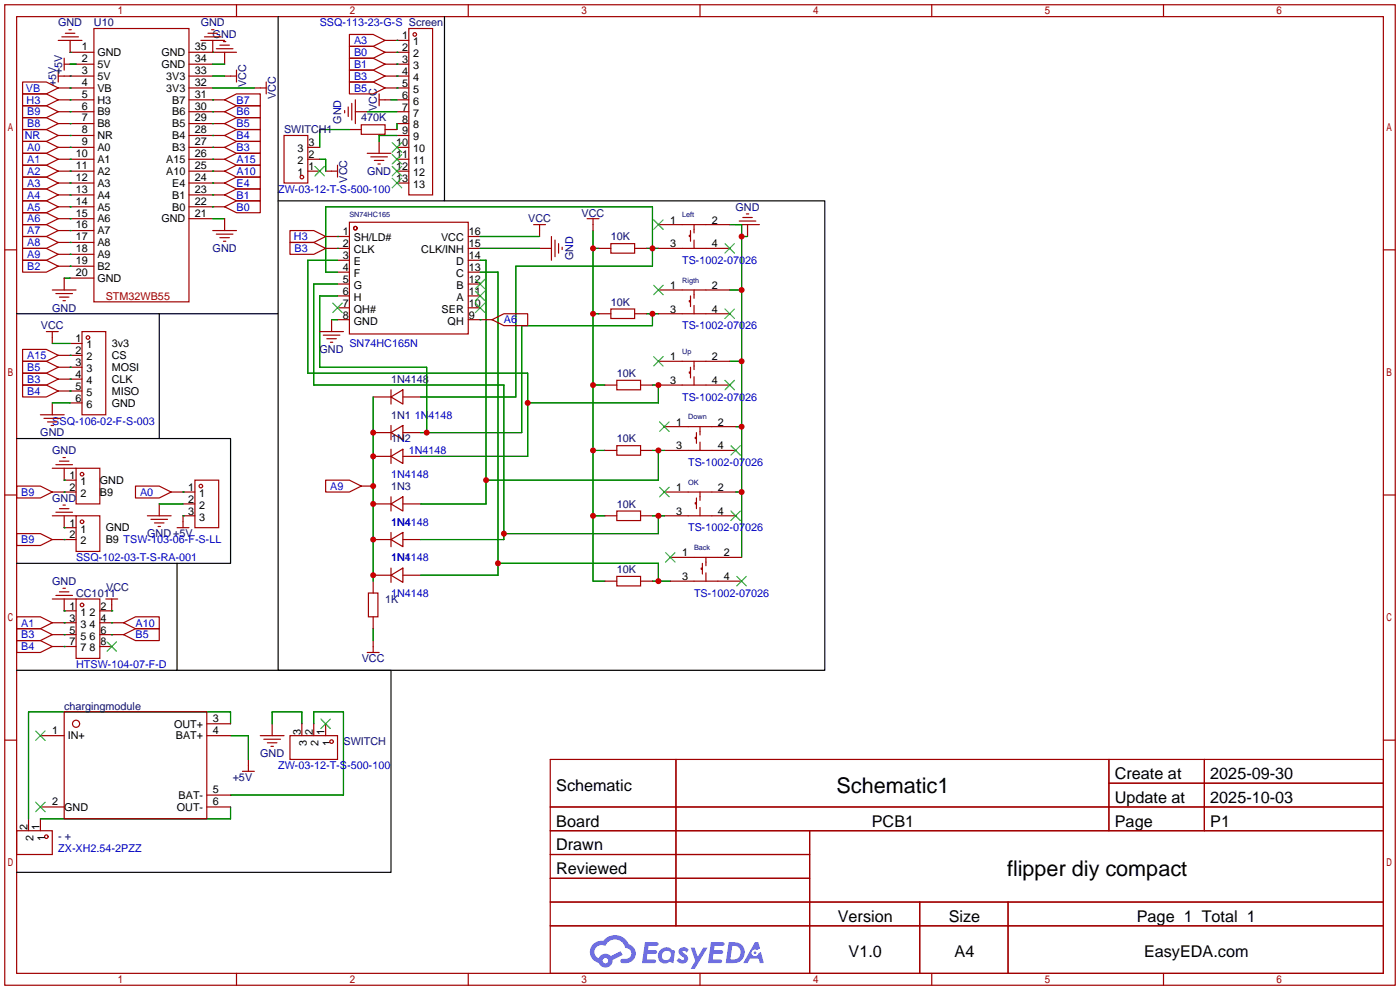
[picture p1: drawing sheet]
<svg xmlns="http://www.w3.org/2000/svg" width="299mm" height="212mm" viewBox="0 0 299 212" stroke-linecap="round" stroke-linejoin="round" font-family="sans-serif">
<g fill="none" stroke="#a10000" stroke-width=".25">
<path d="M1 1h297.2v209.6h-297.2zM3.6 3.6h292.1v204.4h-292.1zM50.5 1v2.6M100.1 1v2.6M149.6 1v2.6M199.1 1v2.6M248.7 1v2.6M1 53.4h2.6M295.7 53.4h2.5M1 105.8h2.6M295.7 105.8h2.5M1 158.2h2.6"/>
<path d="M295.7 158.2h2.5M117.6 162.3h178.1v45.7h-178.1zM117.6 172.5h178.1M117.6 177.5h178.1M144.5 162.3v35.6M173 177.5v30.5M237 162.3v15.2M237 167.4h58.7M257.4 162.3v15.2M117.6 182.6h55.4M117.6 192.8h178.1M117.6 187.7h55.4"/>
<path d="M117.6 197.9h178.1M196.6 192.8v15.2M215.4 192.8v15.2M50.5 208v2.6M100.1 208v2.6M149.6 208v2.6M199.1 208v2.6M248.7 208v2.6"/>
</g>
<g fill="#5487ff">
<path d="M145.3 202.7a1.3 1.3 0 0 1 1.9 .3l-.4 .6a.54 .54 0 0 0-.9-.2l.1 .2a1.34 1.34 0 0 1 .9 1.8 1.47 1.47 0 0 1-2.3-.1l.5-.6 .8 .5a.31 .31 0 0 0 .4-.3 .31 .31 0 0 0-.3-.4 1.12 1.12 0 0 1-.7-1.8z"/>
<path d="M147.6 202.5h.9l.6 2 1.2-2h.9l-2.7 4.6h-.9l1-1.7z"/>
<path d="M137.8 201.4h1.7a1.31 1.31 0 0 1 1.2 .2 .4 .4 0 0 1-.3 .5l-1.8 .1-.1 .9h1.6a.4 .4 0 0 1 .4 .4 .4 .4 0 0 1-.5 .4h-1.6l-.2 1.2h1.4a.46 .46 0 0 1 .5 0 .46 .46 0 0 1 .1 .5l-.4 .2h-2.6z"/>
<path d="M151.9 201.4h1.7a1.32 1.32 0 0 1 1.2 .2 .39 .39 0 0 1-.3 .5l-1.8 .1-.1 .9h1.6a.4 .4 0 0 1 .4 .4 .4 .4 0 0 1-.4 .4h-1.7l-.2 1.2h1.4a.46 .46 0 0 1 .5 0 .46 .46 0 0 1 .1 .5l-.4 .2h-2.6z"/>
<path d="M161.3 201.4h.8l.3 1.3-.6 .4a.75 .75 0 0 0-1.1 .3 .75 .75 0 0 0 .5 1 .75 .75 0 0 0 .9-.7l.5-.2 .6 2.3h-.8l-.3-.9h-1.8l-.5 .9h-1z"/>
<path d="M155.7 201.4l-.6 4.4h1.5a2.27 2.27 0 0 0 2.6-2.2 2.27 2.27 0 0 0-2.7-2.2zM156.5 202.1a1.5 1.5 0 0 1 1.8 1.6 1.5 1.5 0 0 1-1.9 1.4h-.3z"/>
<path d="M141.2 203a1.6 1.6 0 0 0-.3 2.3 1.6 1.6 0 0 0 2.3 .2l.7 .3 .3-2.4-.1-.3-.5-.1a1.58 1.58 0 0 0-2.4 0zM141.8 203.5a.98 .98 0 0 1 1.6 .4 .98 .98 0 0 1-1.1 1.3 .94 .94 0 0 1-.9-.7 .94 .94 0 0 1 .4-1z"/>
<path d="M126.8 201.8a2.37 2.37 0 0 0 1.1 4 1.54 1.54 0 0 0 1.8 1 1.54 1.54 0 0 0 1.2-1.6l2.2-1.1-.5-.8-2 1a1.57 1.57 0 0 0-2.7 .5 1.5 1.5 0 0 1-.7-2.1 1.5 1.5 0 0 1 2.2-.5 2.23 2.23 0 0 1 2.3-1.4 2.23 2.23 0 0 1 2 1.8 1.16 1.16 0 0 1 1.2 1.1 1.16 1.16 0 0 1-1.1 1.2h-.7a.47 .47 0 0 0-.5 .4 .47 .47 0 0 0 .4 .5 2.17 2.17 0 0 0 2.5-.9 2.17 2.17 0 0 0-.3-2.7l-.8-.4a3.2 3.2 0 0 0-5.5-.7l-1.1 .1zM128.8 205.3a.6 .6 0 0 1 1.2 0 .6 .6 0 0 1-1.2 0z"/>
<circle cx="161.4" cy="203.6" r=".28"/>
</g>
<g fill="none" stroke="#a10000" stroke-width=".25">
<path d="M4.8 17.5h5.1l2.5 1.3-2.5 1.3h-5.1zM12.4 16.3h7.7M12.4 18.8h7.7M12.4 15v2.5M12.4 8.6h5.1M13.2 7.9h3.6M13.7 12.4v2.6M13.7 13.7h6.4M14 7.1h2M14.7 6.3h.5M15 8.6v2.6h5.1M20.1 6.1h20.3v58.4h-20.3z"/>
<path d="M40.4 11.2h10.1M40.4 13.7h5.1M40.4 16.3h5.1M40.4 18.8h5.1M42.9 8.6h5.1M43.7 7.9h3.5M44.4 7.1h2.1M45.2 6.3h.5M45.5 8.6v2.6M46.2 10.4h3.6M47 9.7h2M47.8 8.9h.5"/>
<path d="M48 16.3h2.5M48 11.2v2.5M50.5 15v2.5M54.4 18.8h2.5M56.9 17.5v2.6M74.7 7.4h5.1l2.5 1.2-2.5 1.3h-5.1zM74.7 9.9h5.1l2.5 1.3-2.5 1.2h-5.1zM74.7 12.4h5.1l2.5 1.3-2.5 1.3h-5.1zM74.7 15h5.1l2.5 1.3-2.5 1.2h-5.1zM74.7 17.5h5.1l2.5 1.3-2.5 1.3h-5.1zM82.3 11.2h5.1M82.3 13.7h5.1"/>
<path d="M82.3 16.3h5.1M82.3 18.8h5.1M82.3 8.6h5.1M87.4 6.1h5.1v35.6h-5.1zM4.8 20.1h5.1l2.5 1.2-2.5 1.3h-5.1zM4.8 22.6h5.1l2.5 1.3-2.5 1.2h-5.1zM4.8 30.2h5.1l2.5 1.3-2.5 1.3h-5.1zM4.8 32.8h5.1l2.5 1.2-2.5 1.3h-5.1zM4.8 37.8h5.1l2.5 1.3-2.5 1.3h-5.1zM4.8 25.1h5.1l2.5 1.3-2.5 1.3h-5.1zM4.8 27.7h5.1l2.5 1.3-2.5 1.2h-5.1zM4.8 35.3h5.1l2.5 1.3-2.5 1.2h-5.1z"/>
<path d="M12.4 21.3h7.7M12.4 23.9h7.7M12.4 26.4h7.7M12.4 29h7.7M12.4 31.5h7.7M12.4 34h7.7M12.4 36.6h7.7M12.4 39.1h7.7M40.4 21.3h7.6M40.4 23.9h7.6M40.4 26.4h7.6M40.4 29h7.6"/>
<path d="M40.4 31.5h7.6M40.4 34h7.6M40.4 36.6h7.6M40.4 39.1h7.6M48 21.3l2.5-1.2h5.1v2.5h-5.1zM48 23.9l2.5-1.3h5.1v2.5h-5.1zM48 26.4l2.5-1.3h5.1v2.6h-5.1zM48 29l2.5-1.3h5.1v2.5h-5.1zM48 31.5l2.5-1.3h5.1v2.6h-5.1zM48 34l2.5-1.2h5.1v2.5h-5.1zM48 36.6l2.5-1.3h5.1v2.5h-5.1zM48 39.1l2.5-1.3h5.1v2.6h-5.1z"/>
<path d="M60.7 29h5.1v10.1h-5.1zM65.8 31.5h2.5M65.8 34h2.5M65.8 36.6h2.5M69.6 36.6h2.5M72.1 35.3v2.5M73.7 23.6v.5M74.4 22.9v2M74.7 27.7h2.5M75.2 22.1v3.6M75.9 23.9h2.6M75.9 21.3v5.1"/>
<path d="M77.2 26.7h5.1v2h-5.1zM78.5 32.8h5.1M79.2 33.5h3.6M80 34.3h2M80.8 35.1h.5M81 21.3h2.6M81 20.1v2.5M81 30.2v2.6M82.3 27.7h2.5M84.8 21.3h2.6M84.8 23.9h2.6M84.8 26.4h2.6"/>
<path d="M84.8 29h2.6M84.8 31.5h2.6M84.8 34h2.6M84.8 36.6h2.6M84.8 39.1h2.6M4.8 45.5h5.1l2.5 1.2-2.5 1.3h-5.1zM4.8 53.1h5.1l2.5 1.3-2.5 1.2h-5.1zM4.8 40.4h5.1l2.5 1.3-2.5 1.2h-5.1zM4.8 42.9h5.1l2.5 1.3-2.5 1.3h-5.1zM4.8 48h5.1l2.5 1.3-2.5 1.2h-5.1zM4.8 50.5h5.1l2.5 1.3-2.5 1.3h-5.1zM4.8 55.6h5.1l2.5 1.3-2.5 1.3h-5.1z"/>
<path d="M12.4 41.7h7.7M12.4 44.2h7.7M12.4 46.7h7.7M12.4 49.3h7.7M12.4 51.8h7.7M12.4 54.4h7.7M12.4 56.9h7.7M13.7 59.4v2.6M15 59.4h5.1M40.4 41.7h7.6M40.4 44.2h7.6M40.4 46.7h5.1"/>
<path d="M45.5 49.3h5M46.2 50h3.6M47 50.8h2M47.8 51.6h.5M48 44.2l2.5-1.3h5.1v2.6h-5.1zM48 41.7l2.5-1.3h5.1v2.5h-5.1zM48 46.7v2.6M62 49.3h5.1l2.5 1.2-2.5 1.3h-5.1zM62 51.8h5.1l2.5 1.3-2.5 1.3h-5.1zM69.6 50.5h5.1M69.6 53.1h5.1M72.1 55.6h2.6"/>
<path d="M72.1 58.2h2.6M74.7 47.5h25.4v23.9h-25.4zM100.1 50.5h2.5M100.1 53.1h2.5M100.1 55.6h2.5M100.1 58.2h2.5M114 48h2.6M115.3 53.1h2.6M115.3 48v2.5M117.9 50.5v5.1M118.6 51.3v3.6M119.4 52.1v2"/>
<path d="M120.1 52.8v.5M125.5 46.7h2.5M126.7 46.7v2.6M128 53.1h2.6M130.6 52.1h5v2h-5zM135.6 53.1h2.6M140.7 53.1h15.3M140.7 48h15.3M147.6 50.3h-.3v.2h.3M147.6 49.3v2.3M148.3 48v1.8M148.3 51.3v1.8"/>
<path d="M157.2 48h5.1M158 47.2h3.5M158.7 46.5h2.1M159.5 45.7h.5M159.8 48v2.5M4.8 74.7h5.1l2.5 1.2-2.5 1.3h-5.1zM4.8 77.2h5.1l2.5 1.3-2.5 1.3h-5.1zM4.8 79.8h5.1l2.5 1.2-2.5 1.3h-5.1zM9.9 70.9h2.5M11.2 70.9v2.5M11.2 62h5.1M11.9 62.7h3.6"/>
<path d="M12.4 75.9h5.1M12.4 78.5h5.1M12.7 63.5h2M13.5 64.3h.5M15 73.4h2.5M17.5 70.9h5.1v17.7h-5.1zM68.3 70.9h5.1M69.1 71.6h3.5M69.8 72.4h2.1M70.6 73.2h.5M70.9 68.3v2.6M72.1 60.7h2.6"/>
<path d="M72.1 63.2h2.6M72.1 65.8h2.6M72.1 68.3h2.6M100.1 60.7h2.5M100.1 63.2h2.5M100.1 65.8h2.5M100.1 68.3h5.1M105.2 68.3l2.5-1.2h5.1v2.5h-5.1zM128 67.1h2.6M130.6 66h5v2.1h-5zM135.6 67.1h2.6M140.7 62h15.3"/>
<path d="M140.7 67.1h15.3M140.7 77.2h15.3M147.6 64.3h-.3v.2h.3M147.6 79.5h-.3v.3h.3M147.6 63.2v2.3M147.6 78.5v2.3M148.3 62v1.8M148.3 65.3v1.8M148.3 77.2v1.8M4.8 82.3h5.1l2.5 1.3-2.5 1.2h-5.1zM8.6 88.6h5.1M9.4 89.4h3.6"/>
<path d="M10.2 90.2h2M10.9 90.9h.5M11.2 86.1v2.5M11.9 99.3h3.6M12.4 81h5.1M12.4 83.6h5.1M12.7 98.6h2M13.5 97.8h.5M15 86.1h2.5M79.8 84.8h3.8M79.8 92.5h3.8M79.8 97.5h3.8"/>
<path d="M83.6 84.8l2.5-1.5v3.1zM83.6 92.5l2.5-1.6v3.1zM83.6 97.5l2.5-1.5v3.1zM83.6 83.3v3.1M83.6 90.9v3.1M83.6 96v3.1M86.1 84.8h3.8M86.1 92.5h3.8M86.1 97.5h3.8M129.3 82.3h2.5M129.3 96.3h2.5M131.8 95.2h5.1v2.1h-5.1z"/>
<path d="M131.8 81.3h5.1v2h-5.1zM136.9 82.3h2.5M136.9 96.3h2.5M140.7 82.3h15.3M142 91.2h15.2M142 96.3h15.2M148.3 80.5v1.8M148.8 93.5h-.2v.2h.2M148.8 92.5v2.2M149.6 91.2v1.8M149.6 94.5v1.8M3.6 114h5l2.6 1.3-2.6 1.3h-5z"/>
<path d="M3.6 103.9h5l2.6 1.3-2.6 1.2h-5zM11.2 115.3h5.1M11.2 105.2h5.1M11.2 100.1h5.1M11.2 110.2h5.1M11.9 109.5h3.6M12.7 108.7h2M13.5 107.9h.5M13.7 110.2v2.6h2.6M13.7 100.1v2.5h2.6M16.3 110.2h5v7.7h-5zM16.3 100.1h5v7.6h-5z"/>
<path d="M29 103.9h5l2.6 1.3-2.6 1.2h-5zM31.5 110.2h5.1M32.3 111h3.5M33 111.8h2.1M33.8 112.5h.5M34 107.7v2.5M36.6 105.2h5.1M37.8 112.8h2.6M39.1 107.7h2.6M41.7 102.6h5v10.2h-5zM41.7 110.2h-2.6v2.6M69.6 102.6h5.1l2.5 1.3-2.5 1.3h-5.1z"/>
<path d="M77.2 103.9h2.6M79.8 115.3h3.8M79.8 107.7h3.8M83.6 107.7l2.5-1.5v3zM83.6 115.3l2.5-1.5v3zM83.6 106.2v3M83.6 113.8v3M86.1 115.3h3.8M86.1 107.7h3.8M129.3 110.2h2.5M131.8 109.2h5.1v2.1h-5.1zM136.9 110.2h2.5"/>
<path d="M142 105.2h15.2M142 110.2h15.2M143.3 119.1h15.2M148.8 107.4h-.2v.3h.2M148.8 106.4v2.3M149.6 105.2v1.7M149.6 108.5v1.7M150.9 119.1v1.8M3.6 131.8h5l2.6 1.3-2.6 1.3h-5zM3.6 134.4h5l2.6 1.2-2.6 1.3h-5zM3.6 136.9h5l2.6 1.3-2.6 1.2h-5zM11.2 138.2h5.1"/>
<path d="M11.2 133.1h5.1M11.2 135.6h5.1M11.2 128h5.1M11.9 127.3h3.6M12.7 126.5h2M13.5 125.7h.5M13.7 128v2.6h2.6M16.3 128h5v12.7h-5zM21.3 138.2h2.6M21.3 133.1h5.1M21.3 135.6h5.1M22.6 128h2.5"/>
<path d="M23.9 128v2.6h-2.6M26.4 133.1l2.6-1.3h5v2.6h-5zM26.4 135.6l2.6-1.2h5v2.5h-5zM78.5 139.4h2.5M78.7 126.7h2.1v5.1h-2.1zM79.8 122.9h3.8M79.8 124.2v2.5M79.8 131.8v2.6M79.8 136.9v2.5M83.6 122.9l2.5-1.5v3.1zM83.6 121.4v3.1M86.1 122.9h3.8"/>
<path d="M129.3 124.2h2.5M131.8 123.2h5.1v2h-5.1zM136.9 124.2h2.5M143.3 124.2h15.2M150.1 121.4h-.2v.3h.2M150.1 120.4v2.3M150.9 122.4v1.8M8.6 157.2h5.1M13.7 152.1h30.5v22.9h-30.5zM44.2 157.2h5.1M44.2 154.7h5.1M55.6 157.2h5.1"/>
<path d="M56.4 158h3.5M57.1 158.8h2.1M57.9 159.5h.5M58.2 154.7v2.5M62 157.2h10.1v5.1h-10.1zM64.5 154.7v2.5M67.1 154.7v2.5M69.6 154.7v2.5M3.6 177.5h7.6v5.1h-7.6zM6.1 175v2.5M8.6 175v2.5M8.6 172.5h5.1"/>
<path d="M44.2 172.5h5.1M44.2 169.9h5.1M51.8 164.8h2.6M53.1 162.3v2.5"/>
<circle cx="88.6" cy="7.4" r=".38"/>
<circle cx="64.5" cy="37.8" r=".38"/>
<circle cx="75.9" cy="48.8" r=".38"/>
<circle cx="18.8" cy="72.1" r=".38"/>
<circle cx="17.5" cy="111.5" r=".38"/>
<circle cx="17.5" cy="101.3" r=".38"/>
<circle cx="42.9" cy="103.9" r=".38"/>
<circle cx="17.5" cy="129.3" r=".38"/>
<circle cx="16.3" cy="154.7" r=".76"/>
<circle cx="70.9" cy="158.5" r=".38"/>
<circle cx="9.9" cy="178.8" r=".38"/>
</g>
<g fill="none" stroke="#008700" stroke-width=".25">
<path d="M15 16.3h.1M15 11.2h.1M15 18.8h.1M15 13.7h1.3M45.5 11.2h.1M45.5 13.7h2.5M45.5 18.8h8.9M45.5 16.3h2.5M84.8 8.6h.1M84.8 11.2h.1M84.8 13.7h.1M84.8 16.3h.1"/>
<path d="M84.8 18.8h.1M15 21.3h.1M15 23.9h.1M15 31.5h.1M15 34h.1M15 39.1h.1M15 26.4h.1M15 29h.1M15 36.6h.1M45.5 39.1h.1M45.5 36.6h.1M45.5 34h.1"/>
<path d="M45.5 31.5h.1M45.5 29h.1M45.5 26.4h.1M45.5 23.9h.1M45.5 21.3h.1M68.3 34h1.3v2.6M74.7 27.7h-6.4v3.8M78.5 23.9h6.3M83.6 21.3h1.2M84.8 26.4v1.3M84.8 29h-3.8v1.2M13.7 59.4h1.3"/>
<path d="M15 46.7h.1M15 54.4h.1M15 41.7h.1M15 44.2h.1M15 49.3h.1M15 51.8h.1M15 56.9h.1M45.5 44.2h.1M45.5 41.7h.1M45.5 46.7h2.5M72.1 50.5h.1M72.1 53.1h.1"/>
<path d="M72.1 58.2h-2.5v-14h69.8v12.7h-29.2v27.9h-20.3M72.1 55.6h-6.3v24.2h47v17.7h-22.9M102.6 55.6h1.3v52.1h-14M102.6 50.5h12.7M102.6 53.1h12.7M102.6 58.2h3.8v64.7h-16.5M126.7 49.3v74.9h2.6M126.7 53.1h1.3M138.2 53.1h2.5M156 48h2.5v71.1M158.5 50.5h1.3M11.2 73.4h3.8"/>
<path d="M15 75.9h.1M15 78.5h.1M70.9 68.3h1.2M72.1 60.7h-5v21.6h40.6v33h-17.8M72.1 63.2h-3.8v15.3h22.9v14M102.6 68.3h.1M126.7 67.1h1.3M138.2 67.1h2.5M139.4 67.1v2.5h-27.9v22.9h-21.6M156 77.2h2.5M156 62h2.5M11.2 86.1h3.8"/>
<path d="M15 81h.1M15 83.6h.1M79.8 84.8v39.4M126.7 96.3h2.6M126.7 82.3h2.6M139.4 82.3h1.3v3.8h-27.9M139.4 96.3h2.6M140.7 96.3v6.3h-36.8M157.2 91.2h1.3M13.7 102.6h.1M13.7 115.3h.1M13.7 105.2h.1"/>
<path d="M13.7 112.8h.1M34 107.7h5.1M39.1 110.2h.1M39.1 105.2h.1M126.7 110.2h2.6M139.4 110.2h2.6M140.7 110.2v3.8h-33M157.2 105.2h1.3M13.7 130.6h.1M13.7 133.1h.1M13.7 135.6h.1M13.7 138.2h.1"/>
<path d="M23.9 130.6h.1M23.9 133.1h.1M23.9 135.6h.1M79.8 134.4v2.5M106.4 120.4h34.3v3.8M139.4 124.2h3.9M49.3 157.2h3.8v5.1M49.3 154.7v-2.6h-43.2v22.9M58.2 154.7v-2.6h6.3v2.6M67.1 154.7v-2.6h6.3v17.8h-24.1M49.3 172.5v2.5h-40.7"/>
</g>
<g fill="none" stroke="#3c3" stroke-width=".25">
<path d="M67.3 35.6l2 2M69.3 35.6l-2 2M83.8 30.5l2.1 2M83.8 33l2.1 2.1M83.8 35.6l2.1 2M83.8 38.1l2.1 2M85.9 30.5l-2.1 2M85.9 33l-2.1 2.1M85.9 35.6l-2.1 2M85.9 38.1l-2.1 2M101.6 59.7l2 2M103.6 59.7l-2 2"/>
<path d="M139.7 47l2 2M141.7 47l-2 2M154.9 52.1l2.1 2M157 52.1l-2.1 2M71.1 64.8l2.1 2M73.2 64.8l-2.1 2M101.6 64.8l2 2M101.6 62.2l2 2.1M103.6 64.8l-2 2M103.6 62.2l-2 2.1M139.7 61l2 2M139.7 76.2l2 2"/>
<path d="M141.7 61l-2 2M141.7 76.2l-2 2M154.9 66l2.1 2.1M157 66l-2.1 2.1M141 90.2l2 2M143 90.2l-2 2M154.9 81.3l2.1 2M156.2 95.2l2 2.1M157 81.3l-2.1 2M158.2 95.2l-2 2.1M141 104.1l2 2.1M142.2 118.1l2.1 2"/>
<path d="M143 104.1l-2 2.1M144.3 118.1l-2.1 2M156.2 109.2l2 2.1M158.2 109.2l-2 2.1M22.9 137.2l2 2M24.9 137.2l-2 2M157.5 123.2l2 2M159.5 123.2l-2 2M7.6 156.2l2.1 2M9.7 156.2l-2.1 2M68.6 153.7l2 2M70.6 153.7l-2 2"/>
<path d="M7.6 171.5l2.1 2M9.7 171.5l-2.1 2"/>
</g>
<path d="M59.4 3.6v63.5h-55.8M95 3.6v39.3h-35.6M95 42.9h81.3v100.4h-116.9v-76.2M34 67.1v26.6h-30.4M34 93.7h15.3v26.7h-45.7M37.8 120.4v22.9h-34.2M37.8 143.3h45.8v43.1h-80" fill="none" stroke="#000" stroke-width=".25"/>
<g fill="#c00">
<circle cx="158.5" cy="50.5" r=".63"/>
<circle cx="158.5" cy="62" r=".63"/>
<circle cx="158.5" cy="77.2" r=".63"/>
<circle cx="158.5" cy="91.2" r=".63"/>
<circle cx="158.5" cy="105.2" r=".63"/>
<circle cx="126.7" cy="110.2" r=".63"/>
<circle cx="126.7" cy="96.3" r=".63"/>
<circle cx="126.7" cy="82.3" r=".63"/>
<circle cx="126.7" cy="67.1" r=".63"/>
<circle cx="126.7" cy="53.1" r=".63"/>
<circle cx="139.4" cy="53.1" r=".63"/>
<circle cx="139.4" cy="67.1" r=".63"/>
<circle cx="91.2" cy="92.5" r=".63"/>
<circle cx="140.7" cy="82.3" r=".63"/>
<circle cx="112.8" cy="86.1" r=".63"/>
<circle cx="140.7" cy="124.2" r=".63"/>
<circle cx="106.4" cy="120.4" r=".63"/>
<circle cx="79.8" cy="92.5" r=".63"/>
<circle cx="79.8" cy="97.5" r=".63"/>
<circle cx="79.8" cy="103.9" r=".63"/>
<circle cx="79.8" cy="107.7" r=".63"/>
<circle cx="79.8" cy="115.3" r=".63"/>
<circle cx="79.8" cy="122.9" r=".63"/>
<circle cx="107.7" cy="114" r=".63"/>
<circle cx="140.7" cy="110.2" r=".63"/>
<circle cx="140.7" cy="96.3" r=".63"/>
<circle cx="103.9" cy="102.6" r=".63"/>
</g>
<g font-size="4.6">
<text x="178.8" y="169.4">Schematic1</text>
<text x="215.2" y="187.2">flipper diy compact</text>
</g>
<g font-size="3.5">
<text x="238.3" y="166.5">Create at</text>
<text x="258.7" y="166.5">2025-09-30</text>
<text x="118.9" y="169.1">Schematic</text>
<text x="238.3" y="171.6">Update at</text>
<text x="258.7" y="171.6">2025-10-03</text>
<text x="118.9" y="176.7">Board</text>
<text x="186.3" y="176.7">PCB1</text>
<text x="238.3" y="176.7">Page</text>
<text x="258.7" y="176.7">P1</text>
<text x="118.9" y="181.8">Drawn</text>
<text x="118.9" y="186.8">Reviewed</text>
<text x="179.1" y="197">Version</text>
<text x="202.8" y="197">Size</text>
<text x="243" y="197">Page 1 Total 1</text>
<text x="181.4" y="204.6">V1.0</text>
<text x="204" y="204.6">A4</text>
<text x="244.5" y="204.6">EasyEDA.com</text>
</g>
<g font-size="2.3" fill="#000080">
<text x="12.4" y="5.6">GND</text>
<text x="20.1" y="5.6">U10</text>
<text x="42.9" y="5.6">GND</text>
<text x="45.4" y="8.2">GND</text>
<text x="13.3" y="15.8" transform="rotate(-90 13.3 15.8)">+5V</text>
<text x="12" y="18.3" transform="rotate(-90 12 18.3)">+5V</text>
<text x="52.6" y="18.7" transform="rotate(-90 52.6 18.7)">VCC</text>
<text x="59" y="21.2" transform="rotate(-90 59 21.2)">VCC</text>
<text x="80.6" y="23.8" transform="rotate(-90 80.6 23.8)">VCC</text>
<text x="60.7" y="28.5">SWITCH1</text>
<text x="72.9" y="26.4" transform="rotate(-90 72.9 26.4)">GND</text>
<text x="77.2" y="26">470K</text>
<text x="74.2" y="39" transform="rotate(-90 74.2 39)">VCC</text>
<text x="78.5" y="37.4">GND</text>
<text x="112.9" y="47.5">VCC</text>
<text x="124.3" y="46.3">VCC</text>
<text x="157.2" y="45">GND</text>
<text x="45.4" y="53.9">GND</text>
<text x="130.6" y="51.4">10K</text>
<text x="122.5" y="55.7" transform="rotate(-90 122.5 55.7)">GND</text>
<text x="130.6" y="65.3">10K</text>
<text x="8.7" y="70.4">VCC</text>
<text x="11.2" y="66.6">GND</text>
<text x="68.3" y="75.5">GND</text>
<text x="83.6" y="81.8">1N4148</text>
<text x="131.8" y="80.6">10K</text>
<text x="83.6" y="89.5">1N1</text>
<text x="8.6" y="93.3">GND</text>
<text x="83.6" y="94.5">1N2</text>
<text x="131.8" y="94.5">10K</text>
<text x="11.2" y="97.1">GND</text>
<text x="11.2" y="107.2">GND</text>
<text x="83.6" y="104.7">1N3</text>
<text x="131.8" y="108.5">10K</text>
<text x="31.5" y="114.9">GND +5V</text>
<text x="86.5" y="119.9">1</text>
<text x="11.2" y="125">GND</text>
<text x="131.8" y="122.5">10K</text>
<text x="16.3" y="127.6">CC1011</text>
<text x="22.7" y="126.3">VCC</text>
<text x="82.3" y="128.8">1K</text>
<text x="77.3" y="141.5">VCC</text>
<text x="13.7" y="151.7">chargingmodule</text>
<text x="55.6" y="161.8">GND</text>
<text x="73.4" y="159.3">SWITCH</text>
<text x="49.7" y="166.9">+5V</text>
<text x="12.4" y="179.6">- +</text>
</g>
<g font-size="2.3" fill="#00f">
<text x="68.3" y="5.6">SSQ-113-23-G-S Screen</text>
<text x="75.7" y="9.4">A3</text>
<text x="75.7" y="12">B0</text>
<text x="75.7" y="14.5">B1</text>
<text x="75.7" y="17.1">B3</text>
<text x="5.6" y="19.6">VB</text>
<text x="5.7" y="22.1">H3</text>
<text x="50.5" y="22.1">B7</text>
<text x="75.7" y="19.6">B5</text>
<text x="5.3" y="29.8">NR</text>
<text x="5.8" y="24.7">B9</text>
<text x="5.8" y="27.2">B8</text>
<text x="50.5" y="24.7">B6</text>
<text x="50.5" y="27.2">B5</text>
<text x="50.5" y="29.8">B4</text>
<text x="5.8" y="32.3">A0</text>
<text x="5.8" y="34.8">A1</text>
<text x="50.5" y="32.3">B3</text>
<text x="50.5" y="34.8">A15</text>
<text x="5.8" y="39.9">A3</text>
<text x="5.8" y="37.4">A2</text>
<text x="50.5" y="37.4">A10</text>
<text x="50.5" y="39.9">E4</text>
<text x="59.4" y="41.2">ZW-03-12-T-S-500-100</text>
<text x="5.8" y="47.5">A6</text>
<text x="5.8" y="42.5">A4</text>
<text x="5.8" y="45">A5</text>
<text x="50.5" y="45">B0</text>
<text x="50.5" y="42.5">B1</text>
<text x="5.8" y="50.1">A7</text>
<text x="5.8" y="52.6">A8</text>
<text x="62.8" y="51.4">H3</text>
<text x="63" y="53.9">B3</text>
<text x="5.8" y="55.2">A9</text>
<text x="5.8" y="57.7">B2</text>
<text x="145.8" y="56.4">TS-1002-07026</text>
<text x="107.7" y="69.1">A6</text>
<text x="145.8" y="70.4">TS-1002-07026</text>
<text x="5.8" y="76.8">A15</text>
<text x="74.7" y="74.2">SN74HC165N</text>
<text x="5.8" y="79.3">B5</text>
<text x="5.8" y="81.8">B3</text>
<text x="5.8" y="84.4">B4</text>
<text x="88.6" y="89.5">1N4148</text>
<text x="145.8" y="85.6">TS-1002-07026</text>
<text x="11.2" y="90.7">SSQ-106-02-F-S-003</text>
<text x="87.4" y="97.1">1N4148</text>
<text x="147.1" y="99.6">TS-1002-07026</text>
<text x="4.5" y="106">B9</text>
<text x="29.9" y="106">A0</text>
<text x="70.6" y="104.7">A9</text>
<text x="83.6" y="102.2">1N4148</text>
<text x="83.6" y="112.3">1N4148</text>
<text x="147.1" y="113.6">TS-1002-07026</text>
<text x="4.5" y="116.1">B9</text>
<text x="16.3" y="119.9">SSQ-102-03-T-S-RA-001</text>
<text x="83.6" y="119.9">1N4148</text>
<text x="83.6" y="127.6">1N4148</text>
<text x="148.3" y="127.6">TS-1002-07026</text>
<text x="4.5" y="133.9">A1</text>
<text x="4.5" y="136.4">B3</text>
<text x="29" y="133.9">A10</text>
<text x="29" y="136.4">B5</text>
<text x="4.5" y="139">B4</text>
<text x="16.3" y="142.8">HTSW-104-07-F-D</text>
<text x="59.4" y="164.4">ZW-03-12-T-S-500-100</text>
<text x="12.4" y="182.2">ZX-XH2.54-2PZZ</text>
</g>
<g font-size="2.3">
<text x="17.5" y="10.7">1</text>
<text x="20.8" y="12">GND</text>
<text x="34.5" y="12">GND</text>
<text x="41.7" y="10.7">35</text>
<text x="86" y="8.4">1</text>
<text x="86" y="10.9">2</text>
<text x="88.3" y="9.7">1</text>
<text x="17.5" y="13.3">2</text>
<text x="17.5" y="15.8">3</text>
<text x="20.8" y="14.5">5V</text>
<text x="20.8" y="17.1">5V</text>
<text x="34.5" y="14.5">GND</text>
<text x="35.5" y="17.1">3V3</text>
<text x="41.7" y="15.8">33</text>
<text x="41.7" y="13.3">34</text>
<text x="86" y="13.5">3</text>
<text x="86" y="16">4</text>
<text x="88.3" y="12.2">2</text>
<text x="88.3" y="14.8">3</text>
<text x="88.3" y="17.3">4</text>
<text x="17.5" y="18.3">4</text>
<text x="17.5" y="20.9">5</text>
<text x="17.5" y="23.4">6</text>
<text x="20.8" y="19.6">VB</text>
<text x="20.8" y="22.1">H3</text>
<text x="35.5" y="19.6">3V3</text>
<text x="36.8" y="22.1">B7</text>
<text x="41.7" y="23.4">30</text>
<text x="41.7" y="20.9">31</text>
<text x="41.7" y="18.3">32</text>
<text x="86" y="18.6">5</text>
<text x="86" y="21.1">6</text>
<text x="86" y="23.6">7</text>
<text x="88.3" y="19.8">5</text>
<text x="88.3" y="22.4">6</text>
<text x="17.5" y="26">7</text>
<text x="17.5" y="28.5">8</text>
<text x="20.8" y="24.7">B9</text>
<text x="20.8" y="27.2">B8</text>
<text x="20.8" y="29.8">NR</text>
<text x="36.8" y="29.8">B4</text>
<text x="36.8" y="27.2">B5</text>
<text x="36.8" y="24.7">B6</text>
<text x="41.7" y="28.5">28</text>
<text x="41.7" y="26">29</text>
<text x="86" y="26.2">8</text>
<text x="86" y="28.7">9</text>
<text x="88.3" y="24.9">7</text>
<text x="88.3" y="27.5">8</text>
<text x="88.3" y="30">9</text>
<text x="16.2" y="33.6">10</text>
<text x="17.5" y="31">9</text>
<text x="20.8" y="32.3">A0</text>
<text x="20.8" y="34.8">A1</text>
<text x="35.5" y="34.8">A15</text>
<text x="36.8" y="32.3">B3</text>
<text x="41.7" y="33.6">26</text>
<text x="41.7" y="31">27</text>
<text x="63.6" y="32.5">3</text>
<text x="63.6" y="35.1">2</text>
<text x="65.9" y="31.3">3</text>
<text x="65.9" y="33.8">2</text>
<text x="84.7" y="31.3">10</text>
<text x="84.7" y="33.8">11</text>
<text x="88.3" y="32.5">10</text>
<text x="88.3" y="35.1">11</text>
<text x="16.2" y="36.1">11</text>
<text x="16.2" y="41.2">13</text>
<text x="16.2" y="38.7">12</text>
<text x="20.8" y="37.4">A2</text>
<text x="20.8" y="39.9">A3</text>
<text x="35.5" y="37.4">A10</text>
<text x="36.8" y="39.9">E4</text>
<text x="41.7" y="41.2">23</text>
<text x="41.7" y="38.7">24</text>
<text x="41.7" y="36.1">25</text>
<text x="63.6" y="37.6">1</text>
<text x="65.9" y="36.3">1</text>
<text x="84.7" y="36.3">12</text>
<text x="84.7" y="38.9">13</text>
<text x="88.3" y="37.6">12</text>
<text x="88.3" y="40.2">13</text>
<text x="16.2" y="43.7">14</text>
<text x="16.2" y="46.3">15</text>
<text x="20.8" y="42.5">A4</text>
<text x="20.8" y="45">A5</text>
<text x="20.8" y="47.5">A6</text>
<text x="34.5" y="47.5">GND</text>
<text x="36.8" y="45">B0</text>
<text x="36.8" y="42.5">B1</text>
<text x="41.7" y="46.3">21</text>
<text x="41.7" y="43.7">22</text>
<text x="143.2" y="47.8">1</text>
<text x="152.1" y="47.8">2</text>
<text x="16.2" y="48.8">16</text>
<text x="16.2" y="51.4">17</text>
<text x="16.2" y="53.9">18</text>
<text x="20.8" y="50.1">A7</text>
<text x="20.8" y="52.6">A8</text>
<text x="73.3" y="50.3">1</text>
<text x="73.3" y="52.9">2</text>
<text x="75.6" y="51.6">SH/LD#</text>
<text x="94.3" y="51.6">VCC</text>
<text x="100.2" y="52.9">15</text>
<text x="100.2" y="50.3">16</text>
<text x="143.2" y="52.9">3</text>
<text x="152.1" y="52.9">4</text>
<text x="16.2" y="56.4">19</text>
<text x="16.2" y="59">20</text>
<text x="20.8" y="55.2">A9</text>
<text x="20.8" y="57.7">B2</text>
<text x="73.3" y="55.4">3</text>
<text x="73.3" y="57.9">4</text>
<text x="75.6" y="54.1">CLK</text>
<text x="75.6" y="56.7">E</text>
<text x="75.6" y="59.2">F</text>
<text x="90" y="54.1">CLK/INH</text>
<text x="97.5" y="59.2">C</text>
<text x="97.5" y="56.7">D</text>
<text x="100.2" y="57.9">13</text>
<text x="100.2" y="55.4">14</text>
<text x="20.8" y="60.2">GND</text>
<text x="73.3" y="60.5">5</text>
<text x="73.3" y="63">6</text>
<text x="73.3" y="65.6">7</text>
<text x="75.6" y="61.7">G</text>
<text x="75.6" y="64.3">H</text>
<text x="97.6" y="64.3">A</text>
<text x="97.6" y="61.7">B</text>
<text x="100.2" y="65.6">10</text>
<text x="100.2" y="63">11</text>
<text x="100.2" y="60.5">12</text>
<text x="143.2" y="61.7">1</text>
<text x="152.1" y="61.7">2</text>
<text x="73.3" y="68.1">8</text>
<text x="75.6" y="66.8">QH#</text>
<text x="75.6" y="69.4">GND</text>
<text x="94.4" y="66.8">SER</text>
<text x="95.7" y="69.4">QH</text>
<text x="100.2" y="68.1">9</text>
<text x="143.2" y="66.8">3</text>
<text x="152.1" y="66.8">4</text>
<text x="16.1" y="73.2">1</text>
<text x="16.1" y="75.7">2</text>
<text x="18.5" y="74.4">1</text>
<text x="18.5" y="77">2</text>
<text x="23.9" y="76.8">CS</text>
<text x="23.9" y="74.2">3v3</text>
<text x="143.2" y="77">1</text>
<text x="152.1" y="77">2</text>
<text x="16.1" y="78.3">3</text>
<text x="16.1" y="80.8">4</text>
<text x="16.1" y="83.3">5</text>
<text x="18.5" y="79.5">3</text>
<text x="18.5" y="82.1">4</text>
<text x="23.9" y="79.3">MOSI</text>
<text x="23.9" y="81.8">CLK</text>
<text x="143.2" y="82.1">3</text>
<text x="152.1" y="82.1">4</text>
<text x="16.1" y="85.9">6</text>
<text x="18.5" y="84.6">5</text>
<text x="18.5" y="87.1">6</text>
<text x="23.9" y="84.4">MISO</text>
<text x="23.9" y="86.9">GND</text>
<text x="144.5" y="91">1</text>
<text x="153.4" y="91">2</text>
<text x="144.5" y="96">3</text>
<text x="153.4" y="96">4</text>
<text x="14.8" y="104.9">2</text>
<text x="14.8" y="102.4">1</text>
<text x="17.2" y="106.2">2</text>
<text x="17.2" y="103.7">1</text>
<text x="21.3" y="103.4">GND</text>
<text x="21.3" y="106">B9</text>
<text x="40.2" y="107.5">2</text>
<text x="40.2" y="104.9">1</text>
<text x="42.6" y="106.2">1</text>
<text x="144.5" y="104.9">1</text>
<text x="153.4" y="104.9">2</text>
<text x="14.8" y="112.5">1</text>
<text x="17.2" y="113.8">1</text>
<text x="22.6" y="113.6">GND</text>
<text x="40.2" y="110">3</text>
<text x="42.6" y="111.3">3</text>
<text x="42.6" y="108.7">2</text>
<text x="144.5" y="110">3</text>
<text x="153.4" y="110">4</text>
<text x="14.8" y="115.1">2</text>
<text x="17.2" y="116.4">2</text>
<text x="22.6" y="116.1">B9 TSW-103-06-F-S-LL</text>
<text x="145.8" y="118.9">1</text>
<text x="154.7" y="118.9">2</text>
<text x="145.8" y="124">3</text>
<text x="154.7" y="124">4</text>
<text x="14.8" y="130.3">1</text>
<text x="17.2" y="131.6">1</text>
<text x="19.1" y="131.6">2</text>
<text x="21.5" y="130.3">2</text>
<text x="14.8" y="137.9">7</text>
<text x="14.8" y="135.4">5</text>
<text x="14.8" y="132.9">3</text>
<text x="17.2" y="136.7">5</text>
<text x="17.2" y="134.1">3</text>
<text x="19.1" y="134.1">4</text>
<text x="19.1" y="136.7">6</text>
<text x="21.5" y="132.9">4</text>
<text x="21.5" y="135.4">6</text>
<text x="21.5" y="137.9">8</text>
<text x="17.2" y="139.2">7</text>
<text x="19.1" y="139.2">8</text>
<text x="37.2" y="155.5">OUT+</text>
<text x="45.5" y="154.2">3</text>
<text x="11.2" y="156.8">1</text>
<text x="14.5" y="158">IN+</text>
<text x="37.6" y="158">BAT+</text>
<text x="45.5" y="156.8">4</text>
<text x="64.3" y="157.1" transform="rotate(-90 64.3 157.1)">3</text>
<text x="65.6" y="159.4" transform="rotate(-90 65.6 159.4)">3</text>
<text x="66.8" y="157.1" transform="rotate(-90 66.8 157.1)">2</text>
<text x="68.1" y="159.4" transform="rotate(-90 68.1 159.4)">2</text>
<text x="69.4" y="157.1" transform="rotate(-90 69.4 157.1)">1</text>
<text x="70.6" y="159.4" transform="rotate(-90 70.6 159.4)">1</text>
<text x="11.2" y="172">2</text>
<text x="13.7" y="173.3">GND</text>
<text x="37.8" y="173.3">OUT-</text>
<text x="38.2" y="170.7">BAT-</text>
<text x="45.5" y="169.5">5</text>
<text x="45.5" y="172">6</text>
<text x="5.9" y="177.4" transform="rotate(-90 5.9 177.4)">2</text>
<text x="7.1" y="179.8" transform="rotate(-90 7.1 179.8)">2</text>
<text x="8.4" y="177.4" transform="rotate(-90 8.4 177.4)">1</text>
<text x="9.7" y="179.8" transform="rotate(-90 9.7 179.8)">1</text>
</g>
<text font-size="2.3" fill="#a00000" x="22.6" y="64.1">STM32WB55</text>
<g font-size="1.6" fill="#000080">
<text x="74.7" y="46.4">SN74HC165</text>
<text x="145.8" y="46.4">Left</text>
<text x="145.8" y="60.4">Rigth</text>
<text x="145.8" y="75.6">Up</text>
<text x="147.1" y="89.6">Down</text>
<text x="147.1" y="103.6">OK</text>
<text x="148.3" y="117.5">Back</text>
</g>
</svg>
